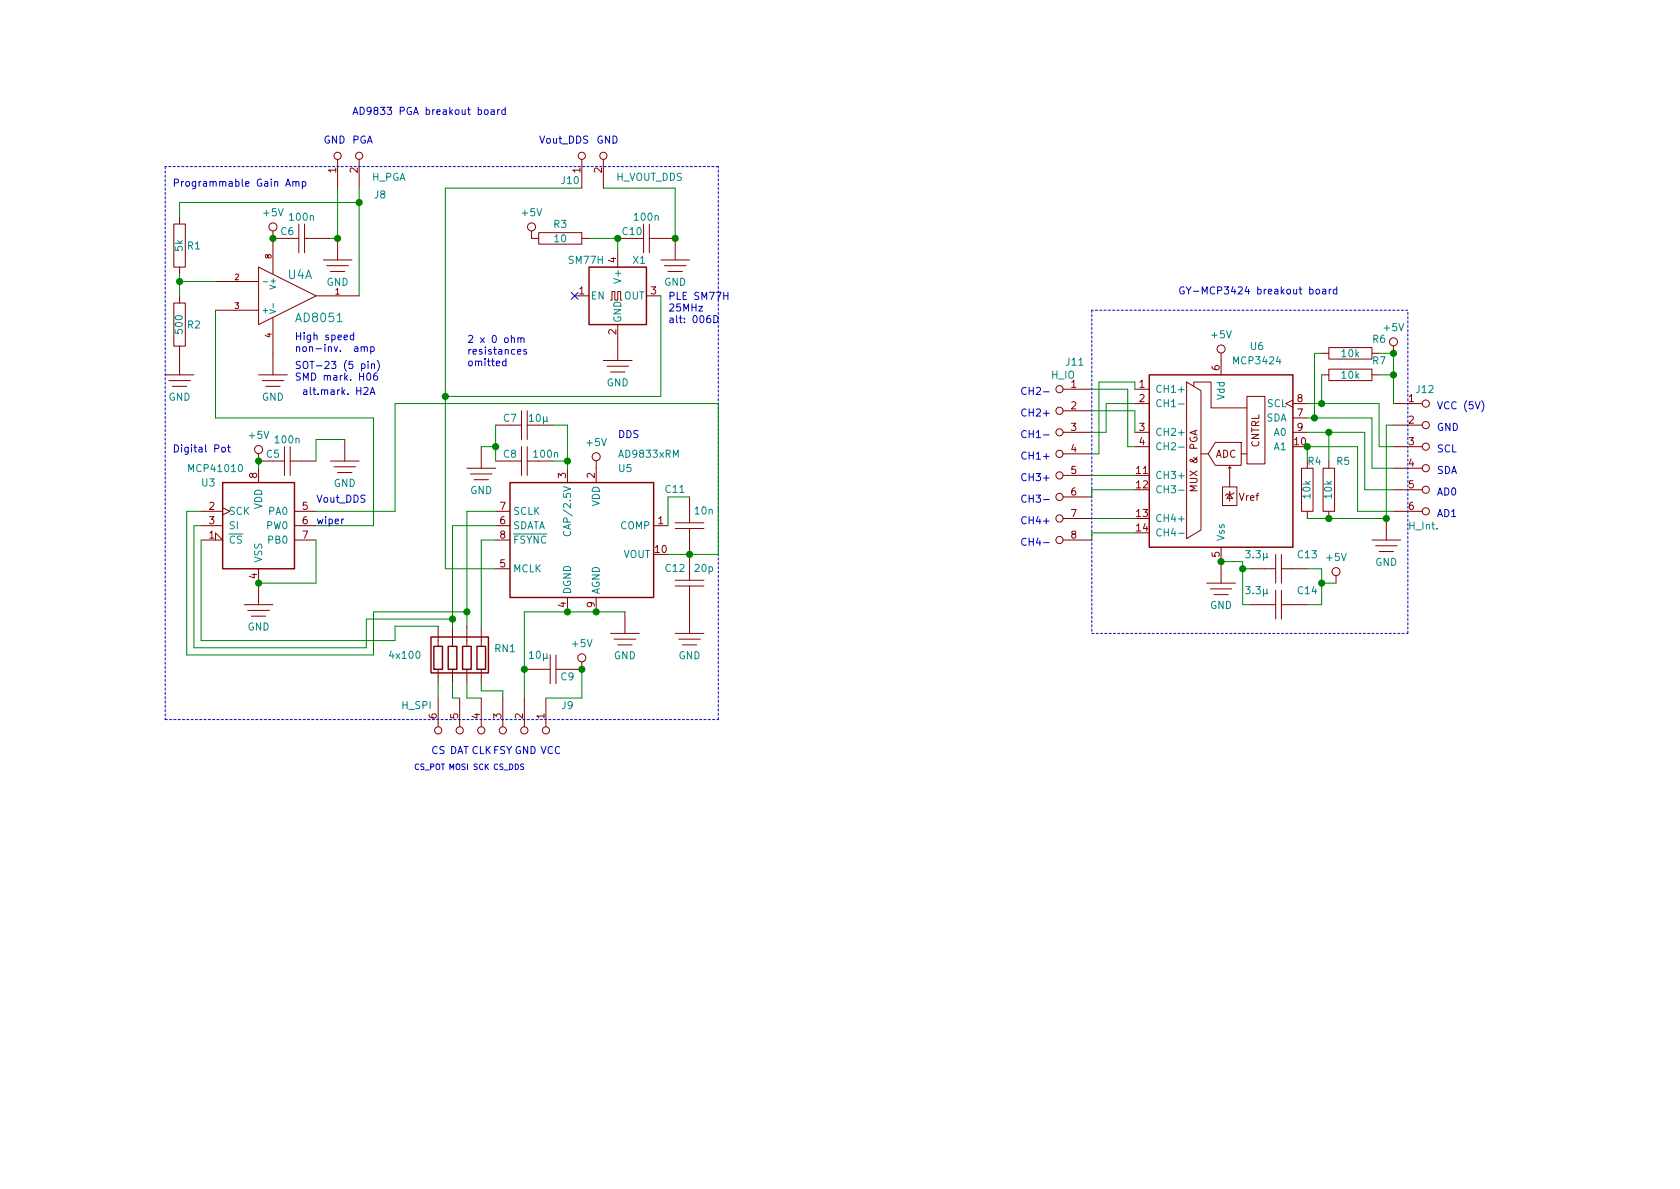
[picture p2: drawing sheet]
<svg xmlns="http://www.w3.org/2000/svg" width="297mm" height="210mm" viewBox="0 0 297 210" stroke-linecap="round" stroke-linejoin="round" font-family="sans-serif">
<g fill="none" stroke="#840000" stroke-width=".18">
<path d="M30.7 39.6h2.1v7.6h-2.1zM31.7 38.3v1.3M52.8 39.6v5.1M53.8 39.6v5.1M59.7 28.2v5.1M63.5 28.2v5.1M102.9 28.2v5.1M106.7 28.2v5.1M113.8 39.6v5.1M114.8 39.6v5.1M30.7 53.6h2.1v7.6h-2.1zM31.7 47.2v1.3"/>
<path d="M31.7 52.3v1.3M38.1 49.8h7.6M38.1 54.9h7.6M45.7 47.2l10.2 5.1-10.2 5.1zM48.3 40.9v7.6M48.3 56.1v10.2M48.3 42.2h4.5M53.8 42.2h4.6M55.9 52.3h7.6M57.1 46h5.1M57.8 47h3.8M58.4 48h2.6"/>
<path d="M59.7 42.2v3.8M94 40.9v1.3h1.2M95.2 41.1h7.7v2.1h-7.7zM101.6 52.3h2.5M102.9 42.2h1.2M107.9 53.1h.3v-1.5h.5v1.5h.5v-1.5h.5v1.5h.3M109.2 44.7v2.5M109.2 57.4v6.3M109.2 42.2h2.6M114.3 52.3h2.5M114.8 42.2h4.6v3.8M116.8 46h5.1"/>
<path d="M117.5 47h3.8M118.1 48h2.5M29.2 66.3h5.1M29.8 67.3h3.9M30.5 68.3h2.5M31.7 61.2v5.1M45.7 66.3h5.1M46.4 67.3h3.8M47 68.3h2.5M50.3 79v5.1M51.3 79v5.1M61 77.7v3.8"/>
<path d="M85.1 79v3.8M87.6 75.2h4.6M92.2 72.6v5.1M92.2 79v5.1M93.2 72.6v5.1M93.2 79v5.1M93.2 75.2h4.6M106.7 63.7h5.1M107.3 64.8h3.8M107.9 65.8h2.6M188 68.8h5M188 72.6h5"/>
<path d="M188 76.4h5M200.7 71.4h2.5M200.7 79h2.5M200.7 68.8h2.5M200.7 76.4h2.5M209.8 67.6l2.5 1.5v24.6l-2.5 1.5zM211.1 68.3v-.7h3v4.5h6.4M211.7 76.1l-1.3 .4 1.3 .4M214.9 78.2h4.6v4.1h-4.6l-1.3-2zM215.9 62.5v3.8M220.5 70.1h3.1v11.9h-3.1zM228.6 70.7l-1.3 .7 1.3 .6"/>
<path d="M228.6 71.4h2.5M228.6 76.4h2.5M228.6 73.9h2.5M233.7 66.3h1.2M233.7 62.5h1.2M234.9 65.3h7.7v2h-7.7zM234.9 61.5h7.7v2h-7.7zM242.6 66.3h1.2M242.6 62.5h1.2M246.4 75.2h5.1M246.4 71.4h5.1M246.4 79h5.1"/>
<path d="M246.4 61.2v1.3M35.6 95.5h3.8l-1.3-1.3v1.3M35.6 90.4h3.8M35.6 93h3.8M39.4 89.8l1.2 .6-1.2 .7M45.7 80.3v1.2h4.6M45.7 82.8v2.5M51.3 81.5h4.6M52.1 95.5h3.8M52.1 90.4h3.8M52.1 93h3.8M58.4 81.5h5.1"/>
<path d="M59.1 82.5h3.8M59.7 83.6h2.5M82.5 82.8h5.1M83.2 83.8h3.8M83.8 84.8h2.6M87.6 81.5h4.6M87.6 95.5h2.6M87.6 90.4h2.6M87.6 93h2.6M93.2 81.5h2M100.3 82.8v2.5M105.4 81.5v3.8"/>
<path d="M115.6 93h2.5M119.4 92.5h5.1M119.4 93.5h5.1M121.9 87.9v4.6M121.9 93.5v9.1M188 95.5h5M188 80.3h5M188 84.1h5M188 87.9h5M188 91.7h5M212.3 80.3h1.3M215.9 96.8v6.3"/>
<path d="M216.2 86.1h2.5v3.3h-2.5zM217.2 82.8l.2-.3v3.6M217.4 87.4l.5 .7h-1zM217.4 86.9v1.7M217.4 82.5l.3 .3M218.2 87.1l-.3 .3h-1l-.2 .2M219.5 80.3h1M225.6 98v5.1M226.6 98v5.1M230.1 82.8h2.1v7.6h-2.1zM231.1 90.4v1.3M233.9 82.8h2.1v7.6h-2.1z"/>
<path d="M234.9 81.5v1.3M234.9 90.4v1.3M242.6 95.5h5M243.2 96.5h3.8M243.8 97.5h2.6M245.1 91.7v3.8M246.4 82.8h5.1M246.4 90.4h5.1M246.4 86.6h5.1M43.2 106.9h5.1M43.8 107.9h3.8M44.4 109h2.6"/>
<path d="M45.7 100.6v6.3M77.5 110.7v3.6M77.5 118.4v2.5M80 110.7v3.6M80 118.4v2.5M82.5 110.7v3.6M82.5 118.4v2.5M85.1 110.7v3.6M85.1 118.4v2.5M87.6 100.6h2.6M92.7 118.4h4.6M97.3 115.8v5.1"/>
<path d="M98.3 115.8v5.1M100.3 105.7v2.5M102.9 117.1v1.3h-4.6M105.4 105.7v2.5M107.9 112h5.1M108.6 113h3.8M109.2 114h2.6M110.5 108.2v3.8M119.4 112h5.1M119.4 102.6h5.1M119.4 103.6h5.1M120 113h3.8"/>
<path d="M120.6 114h2.6M121.9 103.6v8.4M213.4 103.1h5M214 104.1h3.8M214.6 105.2h2.6M221 106.9h4.6M221 100.6h4.6M225.6 104.4v5.1M226.6 106.9h4.5M226.6 100.6h4.5M226.6 104.4v5.1M236.2 101.8v1.3"/>
<path d="M77.5 123.4v5.1M81.3 123.4v5.1M85.1 123.4v5.1M88.9 123.4v5.1M92.7 123.4v5.1M96.5 123.4v5.1"/>
<circle cx="59.7" cy="27.6" r=".63"/>
<circle cx="63.5" cy="27.6" r=".63"/>
<circle cx="102.9" cy="27.6" r=".63"/>
<circle cx="106.7" cy="27.6" r=".63"/>
<circle cx="48.3" cy="40.1" r=".71"/>
<circle cx="94" cy="40.1" r=".71"/>
<circle cx="45.7" cy="79.5" r=".71"/>
<circle cx="187.3" cy="72.6" r=".63"/>
<circle cx="187.3" cy="68.8" r=".63"/>
<circle cx="187.3" cy="76.4" r=".63"/>
<circle cx="215.9" cy="61.7" r=".71"/>
<circle cx="246.4" cy="60.4" r=".71"/>
<circle cx="252.1" cy="75.2" r=".63"/>
<circle cx="252.1" cy="79" r=".63"/>
<circle cx="252.1" cy="71.4" r=".63"/>
<circle cx="105.4" cy="80.8" r=".71"/>
<circle cx="187.3" cy="80.3" r=".63"/>
<circle cx="187.3" cy="95.5" r=".63"/>
<circle cx="187.3" cy="87.9" r=".63"/>
<circle cx="187.3" cy="84.1" r=".63"/>
<circle cx="187.3" cy="91.7" r=".63"/>
<circle cx="252.1" cy="90.4" r=".63"/>
<circle cx="252.1" cy="82.8" r=".63"/>
<circle cx="252.1" cy="86.6" r=".63"/>
<circle cx="102.9" cy="116.3" r=".71"/>
<circle cx="236.2" cy="101.1" r=".71"/>
<circle cx="77.5" cy="129.2" r=".63"/>
<circle cx="81.3" cy="129.2" r=".63"/>
<circle cx="85.1" cy="129.2" r=".63"/>
<circle cx="88.9" cy="129.2" r=".63"/>
<circle cx="92.7" cy="129.2" r=".63"/>
<circle cx="96.5" cy="129.2" r=".63"/>
</g>
<path d="M104.1 47.2h10.2v10.2h-10.2zM203.2 66.3h25.4v30.5h-25.4zM39.4 85.3h12.7v15.3h-12.7zM90.2 85.3h25.4v20.4h-25.4zM76.2 112.6h10.2v6.4h-10.2zM76.7 114.3h1.5v4.1h-1.5zM79.2 114.3h1.6v4.1h-1.6zM81.8 114.3h1.5v4.1h-1.5zM84.3 114.3h1.6v4.1h-1.6z" fill="none" stroke="#840000" stroke-width=".25"/>
<path d="M46.5 49.8h.8M47.7 54.8l1 .3-1 .3M48.3 53.6v.8M208.4 68.9h1M208.4 71.4h1M208.4 76.5h1M208.4 79.1h1M99.7 93.9a.6 .6 0 0 0 .5 .9 .6 .6 0 0 0 .7-.6l-.1-.3M208.4 84.1h1M208.4 86.7h1M208.4 91.8h1M208.4 94.3h1" fill="none" stroke="#008484" stroke-width=".18"/>
<path d="M29.2 29.5v97.7M127 29.5h-97.8M193 54.9v57.1M248.9 54.9h-55.9M193 112h55.9M248.9 112v-57.1M29.2 127.2h97.8M127 127.2v-97.7" fill="none" stroke="#0000c2" stroke-width=".18" stroke-dasharray=".4 .4"/>
<g fill="none" stroke="#008400" stroke-width=".18">
<path d="M59.7 33.3v8.9h-1.3M63.5 35.8h-31.8v2.5M63.5 33.3v19M102.9 33.3h-24.2v67.3h8.9M106.7 33.3h12.7v8.9M31.7 48.5v3.8M31.7 49.8h6.4M38.1 54.9v19h27.9v19.1h-10.1M104.1 42.2h5.1v2.5M116.8 52.3v17.8h-38.1M61 77.7h-5.1v3.8M85.1 79h2.5"/>
<path d="M87.6 75.2v6.3M97.8 75.2h2.5v7.6M193 68.8h6.4v10.2h1.3M193 72.6h7.7v3.8M200.7 68.8v-1.2h-6.4v12.7h-1.3M200.7 71.4h-5.1v5h-2.6M231.1 71.4h12.7v7.6h2.6M231.1 76.4h10.2v10.2h5.1M231.1 73.9h11.5v8.9h3.8M233.7 66.3v5.1M233.7 62.5h-1.3v11.4M234.9 76.4v5.1"/>
<path d="M243.8 62.5h2.6v8.9M243.8 66.3h2.6M246.4 75.2h-1.3v16.5h-14M35.6 95.5v17.8h34.2v-2.6h7.7M35.6 90.4h-2.6v25.4h33v-7.6h16.5M35.6 93h-1.3v21.5h30.5v-5h15.2M45.7 81.5v1.3M55.9 90.4h13.9v-19h57.2v26.6h-8.9M55.9 95.5v7.6h-10.2M87.6 90.4h-5.1v20.3M87.6 93h-7.6v17.7M87.6 95.5h-2.5v15.2"/>
<path d="M97.8 81.5h2.5M121.9 87.9h-3.8v5.1M193 84.1h7.7M193 91.7h7.7M200.7 86.6h-7.7v1.3M200.7 94.2h-7.7v1.3M215.9 99.3h3.8v7.6h1.3M231.1 81.5v-2.5h8.9v11.4h6.4M102.9 118.4v5h-6.4M110.5 108.2h-17.8v15.2M219.7 100.6h1.3M231.1 100.6h2.6v6.3h-2.6"/>
<path d="M233.7 103.1h2.5M77.5 120.9v2.5M80 120.9v2.5h1.3M82.5 120.9v2.5h2.6M85.1 120.9v1.3h3.8v1.2"/>
</g>
<g fill="none" stroke="#0000c2" stroke-width=".18">
<path d="M85.8 19.5l.3-.1 .2 .2-.1 .6h-.3l-.2-.1zM86.8 19.5h.5l.1 .7M87.4 19.7l-.4 .1-.2 .1v.3h.6M88 19.4v.8M88.4 19.4l-.4 .2M89.3 19.5l-.3-.1-.3 .2 .1 .6h.5M89.3 19v1.2M50.5 32.9l.4-1.2 .5 1.2M50.6 32.6h.6M51.8 32.2l.1-.1 .3 .1 .1 .7M51.8 32.1v.8M52.3 32.3l.2-.2 .3 .1 .1 .7"/>
<path d="M53.5 32.2l.3-.1 .3 .2-.2 .6h-.4M53.5 32.1v1.3M62.5 59.3h-.3l-.3 .2 .2 .5h.4M62.5 58.8v1.3M90.4 59.9l.2-.2 .3 .1 .1 .8M91.6 59.9l.1-.2 .3 .1 .1 .8M91.6 59.7v.9M92.1 59.9l.2-.2 .3 .1 .1 .8M126.2 55.8a.64 .64 0 0 1 .8 .6 .64 .64 0 0 1-.8 .7zM128 52.3h.7M128.7 51.7v1.3M232.8 51.2l.3-.1 .2 .3-.1 .5-.3 .1-.2-.1z"/>
<path d="M233.9 51.2h.4l.1 .8M234.4 51.5h-.4l-.2 .2 .1 .2h.5M235 51.1v.9M235.4 51.1l-.3 .1-.1 .2M236.3 51.2l-.3-.1-.3 .3 .2 .5h.4M236.3 50.7v1.3M39.2 79.2l.2-.1 .4 .1 .1 .5-.2 .2h-.3l-.2-.1zM40.2 79.1h.5M40.4 78.7v1.1l.3 .1M63.9 61.4l.2-.1 .2 .1 .1 .7M63.9 61.3v.8M63.9 64.4l.4-.1 .2 .3-.1 .5h-.5"/>
<path d="M64.3 68.6l.5-.1 .3 .4-.1 .2-.7 .7h.8M64.4 61.5l.2-.2 .3 .1v.7M64.9 66.1l.2-.1a.67 .67 0 0 1 .5 .6 .67 .67 0 0 1-.5 .6l-.2-.1-.1-.4zM65.1 63.9v.1M65.1 64.3v.9M65.4 69.8l.5-1.3 .4 1.3M65.6 61.4l.3-.1 .3 .2-.2 .6h-.4M65.6 69.4h.6M65.6 61.3v1.3M65.7 64.5l.2-.2 .3 .1v.8M65.7 64.3v.9M66.6 66h-.3a.81 .81 0 0 0 0 1.2h.3l.2-.5-.3-.3h-.2l-.3 .3"/>
<path d="M66.7 63.7a1.4 1.4 0 0 1 0 2M89.5 63.9l-.4-.1-.3 .3 .2 .5h.5M89.5 63.4v1.3M91.5 62.2l.6-.1-.1-.3h-.3l-.2 .2 .1 .6h.4M93.1 61.8h-.3l-.2 .2 .1 .1 .4 .2v.3h-.5M184.5 76.9h1M184.5 73.1h1M184.5 69.3h1M262 70.9a1.4 1.4 0 0 1 0 1.9M60.8 91.8h-.3l-.1 .2M184.5 80.7h1M184.5 88.3h1"/>
<path d="M184.5 92.1h1M184.5 96h1M184.5 84.5h1"/>
</g>
<g fill="#008400" stroke="#008400" stroke-width=".25">
<circle cx="215.9" cy="99.3" r=".51"/>
<circle cx="235" cy="91.7" r=".51"/>
<circle cx="233.7" cy="103.1" r=".51"/>
<circle cx="219.7" cy="100.6" r=".51"/>
<circle cx="105.4" cy="108.2" r=".51"/>
<circle cx="245.1" cy="91.7" r=".51"/>
<circle cx="231.1" cy="79" r=".51"/>
<circle cx="246.4" cy="62.5" r=".51"/>
<circle cx="232.4" cy="73.9" r=".51"/>
<circle cx="233.7" cy="71.4" r=".51"/>
<circle cx="246.4" cy="66.3" r=".51"/>
<circle cx="235" cy="76.4" r=".51"/>
<circle cx="87.6" cy="79" r=".51"/>
<circle cx="63.5" cy="35.8" r=".51"/>
<circle cx="119.4" cy="42.2" r=".51"/>
<circle cx="48.3" cy="42.2" r=".51"/>
<circle cx="31.8" cy="49.8" r=".51"/>
<circle cx="78.7" cy="70.1" r=".51"/>
<circle cx="121.9" cy="98" r=".51"/>
<circle cx="109.2" cy="42.2" r=".51"/>
<circle cx="102.9" cy="118.4" r=".51"/>
<circle cx="100.3" cy="81.5" r=".51"/>
<circle cx="45.7" cy="81.5" r=".51"/>
<circle cx="45.7" cy="103.1" r=".51"/>
<circle cx="80" cy="109.5" r=".51"/>
<circle cx="82.6" cy="108.2" r=".51"/>
<circle cx="100.3" cy="108.2" r=".51"/>
<circle cx="92.7" cy="118.4" r=".51"/>
<circle cx="59.7" cy="42.2" r=".51"/>
</g>
<path d="M101 51.7l1.2 1.2M102.2 51.7l-1.2 1.2" fill="none" stroke="#000084" stroke-width=".18"/>
<g font-size="2.1" fill="#008484">
<text x="50.9" y="49.3">U4A</text>
<text x="52.6" y="57">AD8051</text>
</g>
<g font-size="1.8" fill="#0000c2">
<text x="62.2" y="20.3">AD9833 PGA breakout board</text>
<text x="57.1" y="25.4">GND PGA</text>
<text x="95.2" y="25.4">Vout_DDS</text>
<text x="105.4" y="25.4">GND</text>
<text x="30.5" y="33">Programmable Gain Amp</text>
<text x="118.1" y="53">PLE SM77H</text>
<text x="208.3" y="52.1">GY-MCP3424 breakout board</text>
<text x="118.1" y="55.1">25MHz</text>
<text x="118.1" y="57.1">alt: 006D</text>
<text x="52.1" y="65.2">SOT-23 (5 pin)</text>
<text x="52.1" y="60.2">High speed</text>
<text x="52.1" y="62.2">non-inv. amp</text>
<text x="82.5" y="60.6">2 x 0 ohm</text>
<text x="82.5" y="62.7">resistances</text>
<text x="82.5" y="64.8">omitted</text>
<text x="52.1" y="67.3">SMD mark. H06</text>
<text x="53.3" y="69.8">alt.mark. H2A</text>
<text x="180.3" y="69.8">CH2-</text>
<text x="109.2" y="77.5">DDS</text>
<text x="180.3" y="77.5">CH1-</text>
<text x="180.3" y="73.7">CH2+</text>
<text x="254" y="72.4">VCC (5V)</text>
<text x="254" y="76.2">GND</text>
<text x="30.5" y="80">Digital Pot</text>
<text x="180.3" y="81.3">CH1+</text>
<text x="254" y="80">SCL</text>
<text x="254" y="83.8">SDA</text>
<text x="55.9" y="88.9">Vout_DDS</text>
<text x="180.3" y="88.9">CH3-</text>
<text x="180.3" y="85.1">CH3+</text>
<text x="254" y="87.6">AD0</text>
<text x="55.9" y="92.7">wiper</text>
<text x="180.3" y="92.7">CH4+</text>
<text x="254" y="91.4">AD1</text>
<text x="180.3" y="96.5">CH4-</text>
<text x="76.2" y="133.3">CS DATCLK FSY GND VCC</text>
</g>
<g font-size="1.8" fill="#840000">
<text x="59.4" y="30.6" transform="rotate(-90 59.4 30.6)">1</text>
<text x="63.2" y="30.6" transform="rotate(-90 63.2 30.6)">2</text>
<text x="102.6" y="30.6" transform="rotate(-90 102.6 30.6)">1</text>
<text x="106.4" y="30.6" transform="rotate(-90 106.4 30.6)">2</text>
<text x="109" y="46.5" transform="rotate(-90 109 46.5)">4</text>
<text x="102.4" y="52.1">1</text>
<text x="115.1" y="52.1">3</text>
<text x="109" y="59.2" transform="rotate(-90 109 59.2)">2</text>
<text x="215.6" y="65.5" transform="rotate(-90 215.6 65.5)">6</text>
<text x="189.4" y="68.6">1</text>
<text x="201.4" y="68.6">1</text>
<text x="201.4" y="71.1">2</text>
<text x="229.4" y="71.1">8</text>
<text x="249.1" y="71.1">1</text>
<text x="189.4" y="72.4">2</text>
<text x="189.4" y="76.2">3</text>
<text x="201.4" y="76.2">3</text>
<text x="229.4" y="73.7">7</text>
<text x="229.4" y="76.2">9</text>
<text x="249.1" y="74.9">2</text>
<text x="189.4" y="80">4</text>
<text x="189.4" y="83.8">5</text>
<text x="201" y="83.8">11</text>
<text x="201.4" y="78.7">4</text>
<text x="214.9" y="80.9">ADC</text>
<text x="222.7" y="79.2" transform="rotate(-90 222.7 79.2)">CNTRL</text>
<text x="228.9" y="78.7">10</text>
<text x="249.1" y="78.7">3</text>
<text x="249.1" y="82.5">4</text>
<text x="45.5" y="84.6" transform="rotate(-90 45.5 84.6)">8</text>
<text x="100.1" y="84.6" transform="rotate(-90 100.1 84.6)">3</text>
<text x="105.2" y="84.6" transform="rotate(-90 105.2 84.6)">2</text>
<text x="189.4" y="87.6">6</text>
<text x="201" y="86.4">12</text>
<text x="211.7" y="86.5" transform="rotate(-90 211.7 86.5)">MUX &amp; PGA</text>
<text x="219.2" y="88.6">Vref</text>
<text x="249.1" y="86.4">5</text>
<text x="37" y="95.2">1</text>
<text x="37" y="90.2">2</text>
<text x="37" y="92.7">3</text>
<text x="53.5" y="90.2">5</text>
<text x="53.5" y="92.7">6</text>
<text x="53.5" y="95.2">7</text>
<text x="88.4" y="92.7">6</text>
<text x="88.4" y="90.2">7</text>
<text x="88.4" y="95.2">8</text>
<text x="116.4" y="92.7">1</text>
<text x="189.4" y="91.4">7</text>
<text x="189.4" y="95.2">8</text>
<text x="201" y="91.4">13</text>
<text x="201" y="94">14</text>
<text x="249.1" y="90.2">6</text>
<text x="88.4" y="100.3">5</text>
<text x="115.9" y="97.8">10</text>
<text x="215.6" y="98.5" transform="rotate(-90 215.6 98.5)">5</text>
<text x="45.5" y="102.3" transform="rotate(-90 45.5 102.3)">4</text>
<text x="100.1" y="107.4" transform="rotate(-90 100.1 107.4)">4</text>
<text x="105.2" y="107.4" transform="rotate(-90 105.2 107.4)">9</text>
<text x="77.2" y="127.1" transform="rotate(-90 77.2 127.1)">6</text>
<text x="81" y="127.1" transform="rotate(-90 81 127.1)">5</text>
<text x="84.8" y="127.1" transform="rotate(-90 84.8 127.1)">4</text>
<text x="88.6" y="127.1" transform="rotate(-90 88.6 127.1)">3</text>
<text x="92.5" y="127.1" transform="rotate(-90 92.5 127.1)">2</text>
<text x="96.3" y="127.1" transform="rotate(-90 96.3 127.1)">1</text>
</g>
<g font-size="1.8" fill="#008484">
<text x="65.7" y="32">H_PGA</text>
<text x="66.2" y="35.1">J8</text>
<text x="99.3" y="32.6">J10</text>
<text x="108.9" y="32">H_VOUT_DDS</text>
<text x="46.7" y="38.2">+5V</text>
<text x="49.7" y="41.6">C6</text>
<text x="51.3" y="39">100n</text>
<text x="92.4" y="38.2">+5V</text>
<text x="97.9" y="40.3">R3</text>
<text x="110.1" y="41.6">C10</text>
<text x="112.3" y="39">100n</text>
<text x="32.3" y="44.4" transform="rotate(-90 32.3 44.4)">5k</text>
<text x="33.2" y="44.1">R1</text>
<text x="98.1" y="42.8">10</text>
<text x="100.7" y="46.7">SM77H</text>
<text x="112" y="46.7">X1</text>
<text x="57.7" y="50.5">GND</text>
<text x="104.4" y="53">EN</text>
<text x="109.9" y="49.7" transform="rotate(-90 109.9 49.7)">V+</text>
<text x="110.3" y="53">OUT</text>
<text x="117.4" y="50.5">GND</text>
<text x="32.3" y="58.9" transform="rotate(-90 32.3 58.9)">500</text>
<text x="33.2" y="58.1">R2</text>
<text x="109.9" y="57.1" transform="rotate(-90 109.9 57.1)">GND</text>
<text x="214.3" y="59.8">+5V</text>
<text x="244.8" y="58.6">+5V</text>
<text x="188.6" y="64.7">J11</text>
<text x="218.3" y="64.4">MCP3424</text>
<text x="221.1" y="61.9">U6</text>
<text x="237.3" y="63.2">10k</text>
<text x="242.7" y="64.4">R7</text>
<text x="242.7" y="60.6">R6</text>
<text x="29.8" y="70.9">GND</text>
<text x="46.3" y="70.9">GND</text>
<text x="107.3" y="68.3">GND</text>
<text x="185.9" y="67">H_IO</text>
<text x="204.2" y="69.5">CH1+</text>
<text x="216.5" y="70.7" transform="rotate(-90 216.5 70.7)">Vdd</text>
<text x="237.3" y="67">10k</text>
<text x="250.5" y="69.5">J12</text>
<text x="44.1" y="77.6">+5V</text>
<text x="89.1" y="74.6">C7</text>
<text x="93.7" y="74.6">10µ</text>
<text x="204.2" y="72">CH1-</text>
<text x="204.2" y="77.1">CH2+</text>
<text x="223.9" y="74.5">SDA</text>
<text x="224.1" y="72">SCL</text>
<text x="225.3" y="77.1">A0</text>
<text x="33.7" y="83.5">MCP41010</text>
<text x="47.1" y="80.9">C5</text>
<text x="48.8" y="78.4">100n</text>
<text x="89.1" y="80.9">C8</text>
<text x="94.5" y="80.9">100n</text>
<text x="103.8" y="78.9">+5V</text>
<text x="109.4" y="83.5">U5</text>
<text x="109.7" y="80.9">AD9833xRM</text>
<text x="204.2" y="79.6">CH2-</text>
<text x="225.3" y="79.6">A1</text>
<text x="231.3" y="82.2">R4</text>
<text x="236.4" y="82.2">R5</text>
<text x="35.7" y="86">U3</text>
<text x="59" y="86.1">GND</text>
<text x="83.1" y="87.4">GND</text>
<text x="106" y="89.6" transform="rotate(-90 106 89.6)">VDD</text>
<text x="117.7" y="87.2">C11</text>
<text x="204.2" y="84.7">CH3+</text>
<text x="204.2" y="87.2">CH3-</text>
<text x="231.7" y="88.1" transform="rotate(-90 231.7 88.1)">10k</text>
<text x="235.5" y="88.1" transform="rotate(-90 235.5 88.1)">10k</text>
<text x="40.4" y="91.1">SCK</text>
<text x="40.4" y="93.6">SI</text>
<text x="46.4" y="90.1" transform="rotate(-90 46.4 90.1)">VDD</text>
<text x="47.2" y="93.6">PW0</text>
<text x="47.6" y="91.1">PA0</text>
<text x="90.7" y="93.6">SDATA</text>
<text x="90.7" y="91.1">SCLK</text>
<text x="101" y="93.7" transform="rotate(-90 101 93.7)">CAP/2.5V</text>
<text x="109.8" y="93.6">COMP</text>
<text x="122.9" y="91">10n</text>
<text x="204.2" y="92.3">CH4+</text>
<text x="204.2" y="94.9">CH4-</text>
<text x="216.5" y="95.8" transform="rotate(-90 216.5 95.8)">Vss</text>
<text x="249.3" y="93.6">H_Int.</text>
<text x="40.4" y="96.1">CS</text>
<text x="46.4" y="99.6" transform="rotate(-90 46.4 99.6)">VSS</text>
<text x="47.6" y="96.1">PB0</text>
<text x="90.7" y="101.2">MCLK</text>
<text x="90.7" y="96.1">FSYNC</text>
<text x="110.2" y="98.7">VOUT</text>
<text x="117.7" y="101.1">C12</text>
<text x="122.9" y="101.1">20p</text>
<text x="220.5" y="98.7">3.3µ</text>
<text x="229.5" y="98.7">C13</text>
<text x="234.6" y="99.2">+5V</text>
<text x="243.2" y="100.1">GND</text>
<text x="101" y="105.2" transform="rotate(-90 101 105.2)">DGND</text>
<text x="106" y="105.2" transform="rotate(-90 106 105.2)">AGND</text>
<text x="213.9" y="107.7">GND</text>
<text x="220.5" y="105.1">3.3µ</text>
<text x="229.5" y="105.1">C14</text>
<text x="43.8" y="111.5">GND</text>
<text x="69.1" y="116.5">4x100</text>
<text x="87.6" y="115.3">RN1</text>
<text x="93.7" y="116.5">10µ</text>
<text x="101.3" y="114.4">+5V</text>
<text x="108.5" y="116.6">GND</text>
<text x="120" y="116.6">GND</text>
<text x="71.1" y="125.4">H_SPI</text>
<text x="99.2" y="120.3">C9</text>
<text x="99.4" y="125.4">J9</text>
</g>
<g font-size="1.4" fill="#840000">
<text x="48" y="45.7" transform="rotate(-90 48 45.7)">8</text>
<text x="41.5" y="49.5">2</text>
<text x="59.3" y="52.1">1</text>
<text x="41.5" y="54.6">3</text>
<text x="48" y="59.7" transform="rotate(-90 48 59.7)">4</text>
</g>
<g font-size="1.4" fill="#008484">
<text x="48.8" y="50.8" transform="rotate(-90 48.8 50.8)">V+</text>
<text x="46.2" y="55.4">+</text>
</g>
<text font-size="1.4" fill="#0000c2" x="73.2" y="136.1">CS_POT MOSI SCK CS_DDS</text>
</svg>
